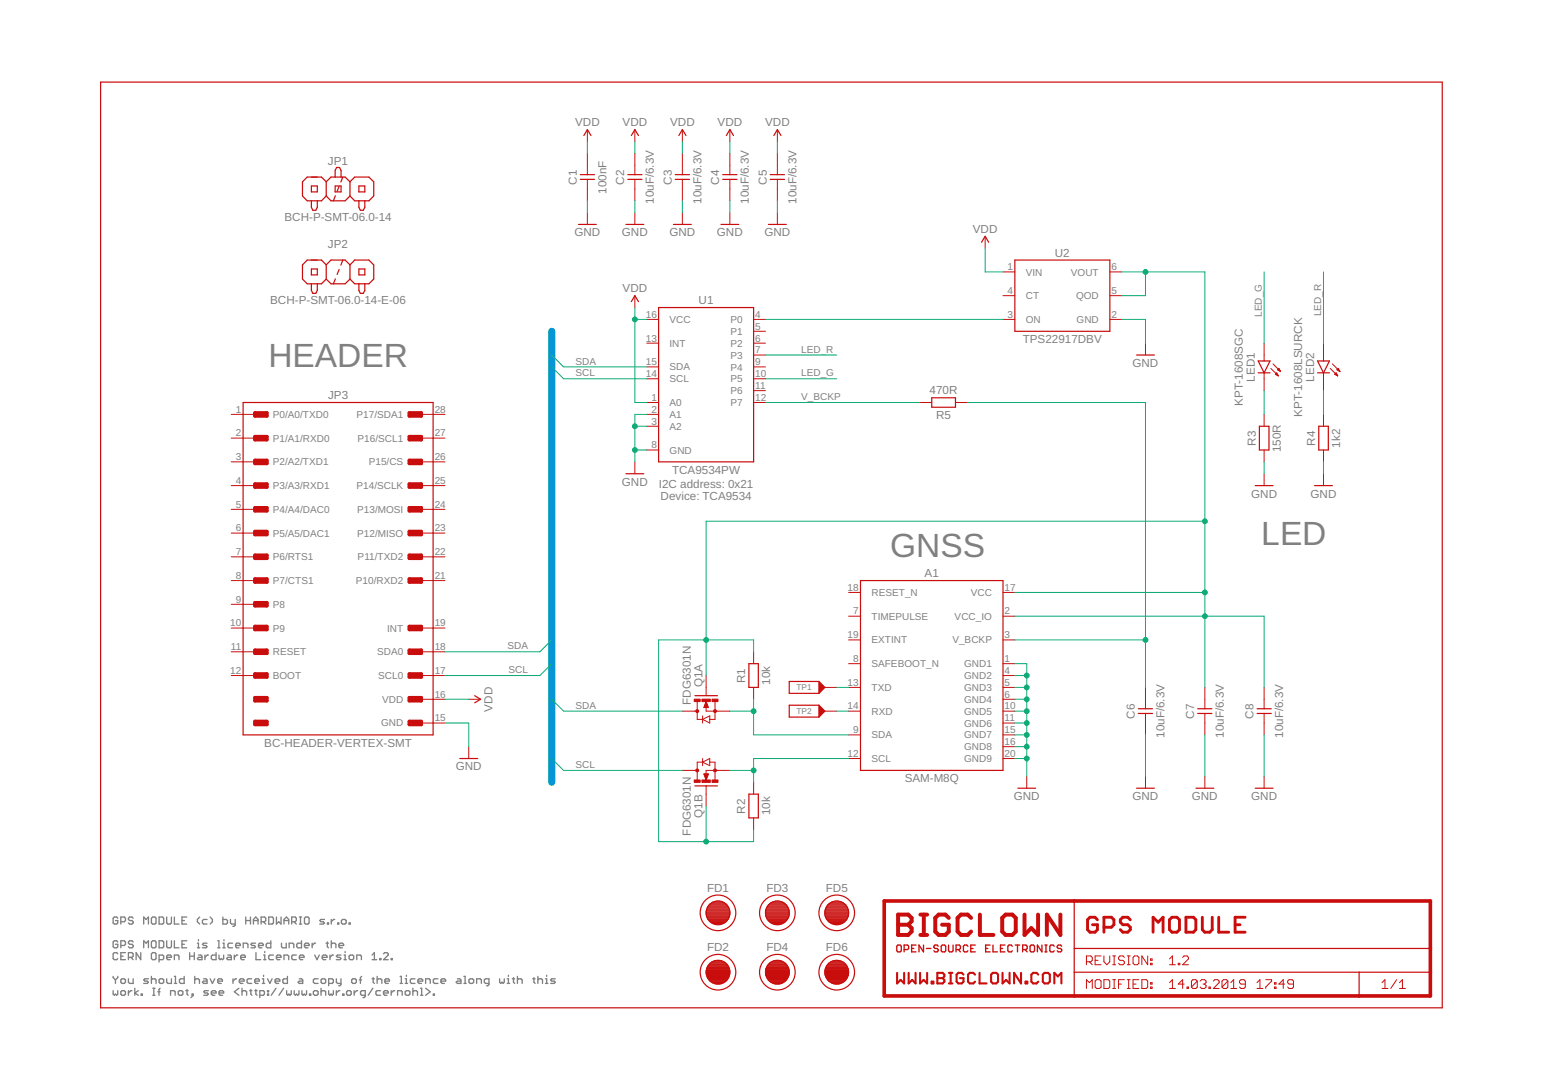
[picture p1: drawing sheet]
<svg xmlns="http://www.w3.org/2000/svg" width="297mm" height="210mm" viewBox="0 0 297 210" stroke-linecap="round" stroke-linejoin="round" font-family="sans-serif">
<g fill="none" stroke="#808080" stroke-width=".25">
<path d="M22.7 176.8l-.2-.2h-.5l-.2 .2v.9l.2 .2h.5l.2-.2v-.4h-.5M23.3 177.5h.6l.3-.2v-.5l-.3-.2h-.6v1.3M25.6 176.8l-.2-.2h-.4l-.3 .2v.3l.3 .2h.4l.2 .2v.2l-.2 .2h-.4l-.3-.2M27.7 177.9v-1.3l.4 .5 .5-.5v1.3M29.4 176.6h.4l.2 .2v.9l-.2 .2h-.4l-.3-.2v-.9zM30.6 176.6h.7l.2 .2v.9l-.2 .2h-.7zM32.1 176.6v1.1l.2 .2h.5l.2-.2v-1.1M33.6 176.6v1.3h.9M35 177.3h.5M35.9 176.6h-.9v1.3h.9M38.4 176.6l-.4 .5v.4l.4 .4M39.9 177.1h-.7l-.2 .2v.4l.2 .2h.7"/>
<path d="M40.4 176.6l.5 .5v.4l-.5 .4M42.9 176.6v1.3h.7l.2-.2v-.4l-.2-.2h-.7M44.4 177.1v.6l.2 .2h.7M45.3 177.1v1.1l-.3 .2h-.2M47.3 177.3h.9M47.3 176.6v1.3M48.2 176.6v1.3M48.8 177.3h.9M48.8 177.9v-.8l.4-.5 .5 .5v.8M50.3 177.5h.6l.3-.2v-.5l-.3-.2h-.6v1.3M50.7 177.5l.5 .4M51.7 176.6h.7l.2 .2v.9l-.2 .2h-.7z"/>
<path d="M53.2 176.6v1.3l.5-.4 .4 .4v-1.3M54.7 177.3h.9M54.7 177.9v-.8l.4-.5 .5 .5v.8M56.2 177.5h.6l.2-.2v-.5l-.2-.2h-.6v1.3M56.6 177.5l.4 .4M57.6 176.6h.5M57.6 177.9h.5M57.8 176.6v1.3M58.8 176.6h.5l.2 .2v.9l-.2 .2h-.5l-.2-.2v-.9zM62.5 177.1h-.7l-.2 .2 .2 .2h.4l.3 .2-.3 .2h-.6M63 177.7h.2v.2h-.2zM63.8 177.1v.8"/>
<path d="M64.4 177.1h-.2l-.4 .4M65 177.7h.2v.2h-.2zM65.7 177.3l.3-.2h.4l.2 .2v.4l-.2 .2h-.4l-.3-.2zM67.2 177.7h.2v.2h-.2zM21.8 188v.3l.4 .4M21.8 190.8v.6l.2 .3 .2-.3 .3 .3 .2-.3v-.6M22.2 188.7v.7M22.7 181.4l-.2-.2h-.5l-.2 .2v.9l.2 .2h.5l.2-.2v-.5h-.5M22.7 183.7l-.2-.2h-.5l-.2 .2v.9l.2 .2h.5l.2-.2M22.7 188v.3l-.5 .4M23.3 182.1h.6l.3-.3v-.4l-.3-.2h-.6v1.3M23.3 188.7l.2-.2h.4l.3 .2v.4l-.3 .3h-.4l-.2-.3z"/>
<path d="M23.3 184.1h.4M23.5 190.8h.4l.3 .2v.4l-.3 .3h-.4l-.2-.3v-.4zM24.2 183.5h-.9v1.3h.9M24.7 184.4h.7l.2-.3v-.4l-.2-.2h-.7v1.3M24.7 188.5v.6l.3 .3h.6v-.9M24.7 190.8v.9M25.2 184.4l.4 .4M25.4 190.8h-.2l-.5 .4M25.6 181.4l-.2-.2h-.4l-.3 .2v.2l.3 .2h.4l.2 .3v.2l-.2 .2h-.4l-.3-.2M26 190.3v1.4M26.6 190.8l-.6 .4 .6 .5M27.1 183.5v1.3l-.9-1.3v1.3"/>
<path d="M27.2 191.4h.2v.3h-.2zM27.7 182.5v-1.3l.4 .4 .5-.4v1.3M28.6 188.5h-.7l-.2 .2 .2 .2h.4l.3 .2-.3 .3h-.6M29.1 188v1.4M29.1 188.7l.3-.2h.4l.2 .2v.7M29.4 181.2h.4l.2 .2v.9l-.2 .2h-.4l-.3-.2v-.9zM29.4 183.5h.4l.2 .2v.9l-.2 .2h-.4l-.3-.2v-.9zM29.4 191.7h.4M29.4 190.3h.4M29.6 190.3v1.4M30.4 191h.4M30.6 181.2h.7l.2 .2v.9l-.2 .2h-.7z"/>
<path d="M30.6 184.8h.7l.2-.2v-.5l-.2-.2h-.7v1.4M30.8 190.3l-.2 .2v1.2M30.8 188.5h.5l.2 .2v.4l-.2 .3h-.5l-.2-.3v-.4zM32.1 181.2v1.1l.2 .2h.5l.2-.2v-1.1M32.1 184.4h.9v-.3l-.2-.2h-.5l-.2 .2v.5l.2 .2h.5M32.1 188.5v.6l.2 .3h.7v-.9M32.8 191.7v-.9h.7l.2 .2v.7M33.6 181.2v1.3h.9M33.6 184.8v-.9h.6l.3 .2v.7M33.6 189.4h.4M33.6 188h.2v1.4M34.5 190.8h.5l.2 .2v.4l-.2 .3h-.5l-.2-.3v-.4z"/>
<path d="M35 181.8h.5M35.5 188v1.4h-.7l-.3-.3v-.4l.3-.2h.7M35.8 190.8h.4M35.9 181.2h-.9v1.3h.9M36 190.5v.9l.2 .3M36.5 184.1h.9M36.5 183.5v1.3M37 191.4h.2v.3h-.2zM37.2 191.7l-.4 .4M37.4 183.5v1.3M37.5 188.7l.2-.2h.5l.2 .2v.7M37.5 188v1.4"/>
<path d="M38 182.5h.4M38 181.6h.2v.9M38.2 181v.2M38.2 183.9h.5l.2 .2v.7h-.7l-.2-.2 .2-.2h.7M39.2 188.5h.4l.3 .2v.7h-.7l-.2-.3 .2-.2h.7M39.5 183.9v.9M39.9 181.6h-.7l-.2 .2 .2 .3h.4l.3 .2-.3 .2h-.6M40.1 190.8h-.7l-.2 .2 .2 .2h.5l.2 .2-.2 .3h-.7M40.1 183.9h-.2l-.4 .5M40.4 188.5l.5 .9 .4-.9M40.7 191.2h.9v-.2l-.2-.2h-.5l-.2 .2v.4l.2 .3h.5M41.6 183.5v1.3h-.7l-.2-.2v-.5l.2-.2h.7"/>
<path d="M41.9 181.2h.2v1.3M41.9 182.5h.5M41.9 188.9h.9v-.2l-.2-.2h-.5l-.2 .2v.4l.2 .3h.5M42.2 183.9v.7l.2 .2 .2-.2 .2 .2 .3-.2v-.7M42.2 191.2h.9v-.2l-.3-.2h-.4l-.2 .2v.4l.2 .3h.4M42.9 182.5h.4M42.9 181.6h.2v.9M43.1 181v.2M43.9 183.9h.4l.2 .2v.7h-.6l-.3-.2 .3-.2h.6M44.8 181.6h-.7l-.2 .2v.5l.2 .2h.7M44.9 188.5v.9M45.1 183.9v.9"/>
<path d="M45.4 182.1h.8v-.3l-.2-.2h-.4l-.2 .2v.5l.2 .2h.4M45.5 188.5h-.2l-.4 .4M45.8 183.9h-.2l-.5 .5M46 190.3l-.9 .7 .9 .7M46.1 188.9h.9v-.2l-.2-.2h-.5l-.2 .2v.4l.2 .3h.5M46.3 184.4h.9v-.3l-.2-.2h-.4l-.3 .2v.5l.3 .2h.4M46.6 191l.2-.2h.4l.3 .2v.7M46.6 190.3v1.4M46.8 182.5v-.9h.7l.2 .2v.7M48 190.8h.5M48.3 190.5v.9l.2 .3M48.5 188.5h-.7l-.2 .2v.4l.2 .3h.7"/>
<path d="M49 188.9h.9v-.2l-.2-.2h-.4l-.3 .2v.4l.3 .3h.4M49 190.8h.5M49.2 181.6h-.7l-.2 .2 .2 .3h.5l.2 .2-.2 .2h-.7M49.3 190.5v.9l.2 .3M49.3 183.5v1.3h.9M49.8 182.1h.9v-.3l-.3-.2h-.4l-.2 .2v.5l.2 .2h.4M50 191.7h.7l.2-.3v-.4l-.2-.2h-.7v1.3M50.5 189.4h.4M50.5 188.5h.2v.9M50.7 187.8v.2M50.8 184.8h.4M50.8 183.9h.2v.9"/>
<path d="M51 183.2v.3M51.5 188.5l.4 .9 .5-.9M51.5 191.4h.2v.3h-.2zM51.5 190.8h.2v.2h-.2zM52.1 181.2v1.3h-.6l-.3-.2v-.5l.3-.2h.6M52.6 183.9h-.6l-.3 .2v.5l.3 .2h.6M53 188.9h.9v-.2l-.3-.2h-.4l-.2 .2v.4l.2 .3h.4M53.1 190.3l-.9 1.4M53.2 184.4h.9v-.3l-.2-.2h-.5l-.2 .2v.5l.2 .2h.5M54.2 181.6v.7l.2 .2h.7v-.9M54.6 190.3l-.9 1.4M54.7 184.8v-.9h.7l.2 .2v.7"/>
<path d="M55.2 190.8v.6l.2 .3 .2-.3 .2 .3 .3-.3v-.6M55.3 188v1.4h-.6l-.3-.3v-.4l.3-.2h.6M55.7 182.5v-.9h.6l.3 .2v.7M56.6 190.8v.6l.3 .3 .2-.3 .2 .3 .3-.3v-.6M57 183.9h-.6l-.2 .2v.5l.2 .2h.6M57.6 188.5h.5l.2 .2v.7h-.7l-.2-.3 .2-.2h.7M57.6 184.4h.9v-.3l-.2-.2h-.5l-.2 .2v.5l.2 .2h.5M58 181.2v1.3h-.6l-.3-.2v-.5l.3-.2h.6M58.1 190.8v.6l.2 .3 .3-.3 .2 .3 .2-.3v-.6M58.6 182.1h.9v-.3l-.2-.2h-.5l-.2 .2v.5l.2 .2h.5M59.6 191.4h.2v.3h-.2zM60.1 181.6v.9"/>
<path d="M60.3 191l.3-.2h.4l.2 .2v.4l-.2 .3h-.4l-.3-.3zM60.6 183.9l.4 .9 .5-.9M60.7 181.6h-.2l-.4 .5M61.2 188.5h-.6l-.3 .2v.4l.3 .3h.6M61.8 188.7l.2-.2h.5l.2 .2v.4l-.2 .3h-.5l-.2-.3zM61.8 191l.2-.2h.5l.2 .2v.7M61.8 190.3v1.4M62 184.4h.9v-.3l-.2-.2h-.4l-.3 .2v.5l.3 .2h.4M62.8 181.6h.4M63 181.4v.9l.2 .2M63.3 189.4h.6l.3-.3v-.4l-.3-.2h-.6v1.3M63.3 190.8v.6l.2 .3 .2-.3 .2 .3 .3-.3v-.6"/>
<path d="M63.5 183.9v.9M63.8 181.2v1.3M63.8 181.8l.2-.2h.4l.3 .2v.7M64.2 183.9h-.2l-.5 .5M64.7 188.5v.6l.3 .3h.6M64.7 190.8v.9M65.2 182.1h.9v-.3l-.2-.2h-.4l-.3 .2v.5l.3 .2h.4M65.4 190.8h-.2l-.5 .4M65.6 183.9h-.6l-.3 .2 .3 .3h.4l.2 .2-.2 .2h-.7M65.6 188.5v1.1l-.2 .2h-.2M66 191.4h.2v.3h-.2zM66.2 184.8h.5"/>
<path d="M66.2 183.9h.2v.9M66.4 183.2v.3M66.7 191l.2-.2h.5l.2 .2v.4l-.2 .3h-.5l-.2-.3zM67.2 184.1l.2-.2h.5l.2 .2v.5l-.2 .2h-.5l-.2-.2zM67.7 188.7l.2-.2h.5l.2 .2v.4l-.2 .3h-.5l-.2-.3zM68.2 190.8v.9M68.7 184.8v-.9h.6l.3 .2v.7M68.9 190.8h-.3l-.4 .4M69.2 188.7h.4M69.6 188l-.2 .3v1.1M70.3 191.7h-.7l-.2-.3v-.4l.2-.2h.7v1.1l-.4 .2M71.6 184.8h.9"/>
<path d="M71.6 183.9l.5-.4v1.3M71.6 188.5h.5M71.8 190.3l-.9 1.4M71.8 188.3v.8l.3 .3M72.6 188.7l.2-.2h.5l.2 .2v.7M72.6 188v1.4M73.1 184.6h.2v.2h-.2zM73.3 190.8h-.7l-.2 .2v.4l.2 .3h.7M73.8 183.7l.3-.2h.4l.2 .2v.2l-.9 .9h.9M73.8 191.2h.9v-.2l-.2-.2h-.4l-.3 .2v.4l.3 .3h.4M74.1 188.9h.9v-.2l-.2-.2h-.5l-.2 .2v.4l.2 .3h.5M75.3 184.6h.2v.2h-.2z"/>
<path d="M75.3 190.8v.9M76 190.8h-.2l-.5 .4M76.5 191.7v-.9h.7l.2 .2v.7M77 189.4h.5M77 188h.3v1.4M78 189.4h.5M78 188.5h.2v.9M78 191l.2-.2h.5l.2 .2v.4l-.2 .3h-.5l-.2-.3zM78.2 187.8v.2M79.5 191l.2-.2h.5l.2 .2v.7M79.5 190.3v1.4M79.9 188.5h-.7l-.2 .2v.4l.2 .3h.7"/>
<path d="M80.5 188.9h.9v-.2l-.3-.2h-.4l-.2 .2v.4l.2 .3h.4M81 191.7h.4M81 190.3h.2v1.4M81.9 189.4v-.9h.7l.2 .2v.7M81.9 190.3l.9 .7-.9 .7M83.4 191.4h.2v.3h-.2zM84.3 188.5h-.7l-.2 .2v.4l.2 .3h.7M84.9 188.9h.9v-.2l-.2-.2h-.5l-.2 .2v.4l.2 .3h.5M88.1 188.5h.4l.2 .2v.7h-.6l-.3-.3 .3-.2h.6M89.3 189.4h.4M89.3 188h.2v1.4M90.3 188.7l.2-.2h.5l.2 .2v.4l-.2 .3h-.5l-.2-.3z"/>
<path d="M91.8 189.4v-.9h.6l.3 .2v.7M94.1 189.4h-.6l-.3-.3v-.4l.3-.2h.6v1.1l-.4 .2M96.2 188.5v.6l.2 .3 .2-.3 .3 .3 .2-.3v-.6M97.6 189.4h.5M97.6 188.5h.3v.9M97.9 187.8v.2M98.6 188.5h.5M98.8 188.3v.8l.3 .3M99.6 188.7l.2-.2h.5l.2 .2v.7M99.6 188v1.4M102.6 188.5h.4M102.8 188.3v.8l.2 .3"/>
<path d="M103.5 188.7l.3-.2h.4l.2 .2v.7M103.5 188v1.4M105 189.4h.5M105 188.5h.2v.9M105.2 187.8v.2M106.9 188.5h-.7l-.2 .2 .2 .2h.5l.2 .2-.2 .3h-.7"/>
</g>
<g fill="none" stroke="#c90d0c" stroke-width=".7">
<path d="M49.1 79.5h2.3v.6h-2.3zM78.8 79.5h2.3v.6h-2.3zM49.1 84.1h2.3v.6h-2.3zM49.1 88.7h2.3v.5h-2.3zM49.1 93.2h2.3v.6h-2.3zM49.1 97.8h2.3v.6h-2.3zM78.8 84.1h2.3v.6h-2.3zM78.8 88.7h2.3v.5h-2.3zM78.8 93.2h2.3v.6h-2.3zM78.8 97.8h2.3v.6h-2.3zM49.1 102.4h2.3v.5h-2.3zM49.1 106.9h2.3v.6h-2.3z"/>
<path d="M49.1 111.5h2.3v.6h-2.3zM49.1 116.1h2.3v.5h-2.3zM78.8 102.4h2.3v.5h-2.3zM78.8 106.9h2.3v.6h-2.3zM78.8 111.5h2.3v.6h-2.3zM49.1 120.6h2.3v.6h-2.3zM49.1 125.2h2.3v.6h-2.3zM49.1 129.8h2.3v.6h-2.3zM49.1 134.4h2.3v.5h-2.3zM49.1 138.9h2.3v.6h-2.3zM78.8 120.6h2.3v.6h-2.3zM78.8 125.2h2.3v.6h-2.3z"/>
<path d="M78.8 129.8h2.3v.6h-2.3zM78.8 134.4h2.3v.5h-2.3zM78.8 138.9h2.3v.6h-2.3zM170.2 173.5h105.2v18.3h-105.2z"/>
</g>
<g fill="none" stroke="#c90d0c" stroke-width=".23">
<path d="M19.4 15.8h258.2v178.3h-258.2zM59.9 35.8h1.2v1.2h-1.2zM59.9 38.7v1.2l.3 .6h.6l.3-.6v-1.2M62.8 35l-.9-.9h-2.8l-.9 .9v2.7l.9 1h2.8l.9-1M62.8 35l.9-.9h2.7l1 .9M62.8 37.7l.9 1h2.7l1-1M62.8 35v2.7M64.5 34.1v-1.3l.3-.5h.6l.3 .5v1.3M64.5 35.8h1.2v1.2h-1.2zM64.6 37.7l-.4 1M65.3 35.9l-.4 1M66 34.1l-.4 1"/>
<path d="M67.4 35l.9-.9h2.7l.9 .9v2.7l-.9 1h-2.7l-.9-1M67.4 35v2.7M69.1 35.8h1.1v1.2h-1.1zM69.1 38.7v1.2l.3 .6h.5l.3-.6v-1.2M111.7 34.5h2.7M111.7 33.6h2.7M112.4 26.1l.7-1.1 .7 1.1M120.9 34.5h2.7M120.9 33.6h2.7M121.5 26.1l.7-1.1 .7 1.1M130 34.5h2.7M130 33.6h2.7"/>
<path d="M130.7 26.1l.7-1.1 .7 1.1M139.1 34.5h2.8M139.1 33.6h2.8M139.8 26.1l.7-1.1 .7 1.1M148.3 34.5h2.7M148.3 33.6h2.7M149 26.1l.6-1.1 .7 1.1M59.9 51.8h1.2v1.1h-1.2zM59.9 54.7v1.2l.3 .6h.6l.3-.6v-1.2M62.8 51l-.9-.9h-2.8l-.9 .9v2.7l.9 1h2.8l.9-1M62.8 51l.9-.9h2.7l1 .9M62.8 51v2.7"/>
<path d="M62.8 53.7l.9 1h2.7l1-1M64.6 53.7l-.4 1M65.3 51.9l-.4 1M66 50.1l-.4 1M67.4 51l.9-.9h2.7l.9 .9v2.7l-.9 1h-2.7l-.9-1M67.4 51v2.7M69.1 51.8h1.1v1.1h-1.1zM69.1 54.7v1.2l.3 .6h.5l.3-.6v-1.2M111.4 43.2h3.4M120.5 43.2h3.4M121.5 58.1l.7-1.2 .7 1.2M126.8 59.2h18.3v29.7h-18.3z"/>
<path d="M129.6 43.2h3.5M138.8 43.2h3.4M147.9 43.2h3.5M189 46.7l.7-1.2 .6 1.2M195.4 50.1h18.3v13.7h-18.3zM46.8 77.5h36.6v64h-36.6zM179.4 76.6h4.5v1.8h-4.5zM218.8 68.4h3.4M242.2 69.5h2.3l-1.1 2.3zM242.2 71.8h2.3M253.6 71.8h2.3M253.6 69.5h2.3l-1.1 2.3z"/>
<path d="M120.5 91.2h3.4M241.6 93.5h3.5M242.4 82.1h1.9v4.6h-1.9zM253.1 93.5h3.4M253.9 82.1h1.8v4.6h-1.8zM165.7 111.8h27.4v36.6h-27.4zM91.4 134l1.1 .7-1.1 .6M133.8 134h4.3M144.2 127.8h1.8v4.6h-1.8zM157.6 131.2l1.2 1.2-1.2 1.1M157.6 131.2h-5.7v2.3h5.7M157.6 135.8h-5.7v2.3h5.7"/>
<path d="M157.6 131.2v2.3M157.6 135.8v2.3M157.6 135.8l1.2 1.1-1.2 1.2M157.8 131.4v1.9M157.8 136v1.9M157.9 131.6v1.6M157.9 136.1v1.6M158 131.7v1.4M158 136.2v1.4M158.1 131.8v1.1M158.1 136.4v1.1M158.2 131.9v.9"/>
<path d="M158.2 136.5v.9M158.3 132v.7M158.3 136.6v.7M158.5 132.1v.5M158.5 136.7v.5M158.6 132.2v.3M158.6 136.8v.3M219.1 137.4h2.8M219.1 136.5h2.8M230.6 137.4h2.7M230.6 136.5h2.7M242 137.4h2.7"/>
<path d="M242 136.5h2.7M88.5 146.1h3.4M133.8 151.3h4.3M144.2 152.9h1.8v4.6h-1.8zM195.9 151.8h3.5M218.8 151.8h3.4M230.2 151.8h3.5M241.6 151.8h3.5M135.9 175.9h4.6M136 176h4.5M136 175.7h4.5M136 175.5h4.5"/>
<path d="M136 175.5v.9M136 176.2h4.5M136 175.3h4.4M136 176.4h4.4M136 176.4l.3 .6M136.1 175.1h4.3M136.1 176.6h4.2M136.1 174.9h4.2M136.1 174.8l-.1 .7M136.2 176.8h4.1M136.2 174.7h4M136.3 177h3.8"/>
<path d="M136.3 177a2.31 2.31 0 0 0 3.8 0M136.4 174.5h3.7M136.4 177.2h3.6M136.5 174.3h3.4M136.6 177.4h3.2M136.7 174.1h3M136.7 174.1l-.6 .7M136.9 177.6h2.7M137 173.9h2.5M137 173.9a2.31 2.31 0 0 1 2.5 0M137 173.9l-.3 .2M137.2 177.8h2.1"/>
<path d="M137.4 173.7h1.7M137.7 178h1M139.5 173.9l.5 .4M140 174.3l.5 1.2M140.4 176.4l-.3 .6M140.5 175.5l-.1 .9M147.4 175.9h4.5M147.4 176h4.5M147.4 175.7h4.5M147.4 175.5h4.5M147.4 175.5v.9M147.4 176.2h4.5"/>
<path d="M147.4 175.3h4.5M147.4 176.4l.3 .6M147.5 176.4h4.3M147.5 175.1h4.3M147.5 176.6h4.3M147.6 174.9h4.1M147.6 174.8l-.2 .7M147.6 176.8h4.1M147.7 174.7h3.9M147.7 177h3.9M147.7 177a2.31 2.31 0 0 0 3.9 0M147.8 174.5h3.7"/>
<path d="M147.9 177.2h3.5M147.9 174.3h3.5M148.1 177.4h3.1M148.1 174.1h3.1M148.1 174.1l-.5 .7M148.3 177.6h2.7M148.4 173.9h2.5M148.4 173.9a2.27 2.27 0 0 1 2.5 0M148.4 173.9l-.3 .2M148.6 177.8h2.1M148.8 173.7h1.7M149.1 178h1.1"/>
<path d="M150.9 173.9l.3 .2M151.2 174.1l.5 .7M151.7 174.8l.2 .7M151.8 176.4l-.2 .6M151.9 175.5l-.1 .9M158.8 175.9h4.6M158.8 175.5l.1 .9M158.8 176h4.5M158.8 175.7h4.6M158.8 175.5h4.5M158.8 176.2h4.5M158.9 175.3h4.4"/>
<path d="M158.9 176.4l.3 .6M158.9 176.4h4.4M158.9 175.1h4.3M159 176.6h4.2M159 174.9h4.2M159 176.8h4.1M159.1 174.7h4M159.2 177a2.31 2.31 0 0 0 3.8 0M159.2 177h3.8M159.2 174.5h3.7M159.3 177.2h3.6M159.3 174.3l-.5 1.2"/>
<path d="M159.4 174.3h3.4M159.5 177.4h3.2M159.6 174.1l-.3 .2M159.6 174.1h3M159.7 177.6h2.7M159.8 173.9h2.5M159.9 173.9a2.27 2.27 0 0 1 2.7 .2M159.9 173.9l-.3 .2M160 177.8h2.1M160.2 173.7h1.7M160.6 178h1M162.6 174.1l.2 .2"/>
<path d="M162.8 174.3l.4 .5M163.2 174.8l.1 .7M163.3 176.4l-.3 .6M163.3 175.5v.9M206.8 173.5v18.3M135.9 187.3h4.6M136 187.5h4.5M136 187.1h4.5M136 187.7h4.5M136 186.9h4.5M136 187.9h4.4M136 186.7h4.4"/>
<path d="M136.1 186.5h4.3M136.1 188h4.2M136.1 186.3h4.2M136.2 188.3h4.1M136.2 186.1h4M136.3 188.4a2.28 2.28 0 0 0 3.8 0M136.3 188.4h3.8M136.4 185.9h3.7M136.4 188.6h3.6M136.5 185.7h3.4M136.6 188.8h3.2M136.7 185.5a2.3 2.3 0 0 0-.4 2.9"/>
<path d="M136.7 185.5h3M136.8 189h2.8M137 185.3a2.3 2.3 0 0 1 2.7 .2M137 185.3l-.3 .2M137 185.3h2.4M137.2 189.2h2.1M137.4 185.1h1.7M137.6 189.4h1.2M139.7 185.5a2.31 2.31 0 0 1 .7 2.4M140.4 187.9l-.3 .5M147.4 187.3h4.5M147.4 187.5h4.5"/>
<path d="M147.4 187.1h4.5M147.4 186.9h4.5M147.4 187.7h4.5M147.4 186.7h4.5M147.4 187.9h4.4M147.4 187.9l.3 .5M147.5 186.5h4.3M147.5 188h4.3M147.6 186.3h4.1M147.6 188.3h4.1M147.7 186.1h3.9M147.7 188.4a2.28 2.28 0 0 0 3.9 0"/>
<path d="M147.7 188.4h3.9M147.8 185.9h3.7M147.9 188.6h3.5M148 185.7h3.3M148 188.8h3.3M148.1 185.5h3.1M148.1 185.5a2.31 2.31 0 0 0-.7 2.4M148.3 189h2.7M148.4 185.3h2.5M148.4 185.3a2.27 2.27 0 0 1 2.5 0M148.4 185.3l-.3 .2M148.6 189.2h2.1"/>
<path d="M148.8 185.1h1.7M149.1 189.4h1.1M150.9 185.3l.3 .2M151.2 185.5a2.31 2.31 0 0 1 .6 2.4M151.8 187.9l-.2 .5M158.8 187.3h4.6M158.8 187.5h4.5M158.8 187.1h4.5M158.8 186.9h4.5M158.8 187.7h4.5M158.9 186.7h4.4M158.9 187.9h4.4"/>
<path d="M158.9 187.9l.3 .5M158.9 186.5h4.3M159 188h4.2M159 186.3h4.2M159 188.3h4.1M159.1 186.1h3.9M159.2 188.4h3.8M159.2 188.4a2.28 2.28 0 0 0 3.8 0M159.2 185.9h3.7M159.3 188.6h3.6M159.4 185.7h3.4M159.5 188.8h3.2"/>
<path d="M159.6 185.5h3M159.6 185.5a2.31 2.31 0 0 0-.7 2.4M159.7 189h2.8M159.9 185.3h2.4M159.9 185.3a2.27 2.27 0 0 1 2.4 0M159.9 185.3l-.3 .2M160 189.2h2.2M160.2 185.1h1.7M160.5 189.4h1.1M162.3 185.3l.3 .2M162.6 185.5a2.31 2.31 0 0 1 .7 2.4M163.3 187.9l-.3 .5"/>
<path d="M206.8 182.6h68.6M206.8 187.2h68.6M261.6 187.2v4.6"/>
<circle cx="138.2" cy="175.8" r="3.4"/>
<circle cx="149.6" cy="175.8" r="3.4"/>
<circle cx="161.1" cy="175.8" r="3.4"/>
<circle cx="138.2" cy="187.2" r="3.4"/>
<circle cx="149.6" cy="187.2" r="3.4"/>
<circle cx="161.1" cy="187.2" r="3.4"/>
</g>
<g fill="none" stroke="#c90d0c" stroke-width=".19">
<path d="M113.1 25v2.2M113.1 29.5v4.1M113.1 34.5v4.2M122.2 25v2.2M122.2 29.5v4.1M122.2 34.5v4.2M131.4 25v2.2M131.4 29.5v4.1M131.4 34.5v4.2M140.5 25v2.2M140.5 29.5v4.1M140.5 34.5v4.2"/>
<path d="M149.6 25v2.2M149.6 29.5v4.1M149.6 34.5v4.2M113.1 41v2.2M122.2 41v2.2M122.2 56.9v2.3M131.4 41v2.2M140.5 41v2.2M149.6 41v2.2M189.7 45.5v2.3M193.1 52.4h2.3M193.1 56.9h2.3"/>
<path d="M213.7 52.4h2.2M213.7 56.9h2.2M44.5 79.8h4.6M81.1 79.8h4.6M124.5 61.5h2.3M124.5 79.8h2.3M124.5 77.5h2.3M124.5 66.1h2.3M124.5 70.7h2.3M124.5 72.9h2.3M145.1 61.5h2.3M145.1 77.5h2.3"/>
<path d="M145.1 63.8h2.3M145.1 66.1h2.3M145.1 68.4h2.3M145.1 70.7h2.3M145.1 72.9h2.3M145.1 75.2h2.3M177.1 77.5h2.3M183.9 77.5h2.3M193.1 61.5h2.3M213.7 61.5h2.2M220.5 66.1v2.3M243.4 66.1v3.4"/>
<path d="M243.4 71.8v3.4M243.4 79.8v2.3M244.6 71l1.5 1.4M245.1 70.1l1.4 1.4M245.6 72l-.1 .1 .6 .3M245.6 72l.5 .4M245.7 71.9l.1-.1 .3 .6M245.7 71.9l-.1 .1M245.7 71.9l.4 .5M245.9 71.2l.3-.2 .3 .5zM246 71.2l.5 .3M246.1 71l.4 .5"/>
<path d="M254.8 66.1v3.4M254.8 71.8v3.4M254.8 79.8v2.3M256.1 71l1.4 1.4M256.5 70.1l1.4 1.4M257 72l-.1 .1 .6 .3M257 72l.5 .4M257.2 71.9v-.1l.3 .6M257.2 71.9l-.2 .1M257.2 71.9l.3 .5M257.4 71.2l.2-.2 .3 .5zM257.4 71.2l.5 .3"/>
<path d="M257.6 71l.3 .5M44.5 84.4h4.6M44.5 88.9h4.6M44.5 93.5h4.6M44.5 98.1h4.6M81.1 84.4h4.6M81.1 88.9h4.6M81.1 93.5h4.6M81.1 98.1h4.6M122.2 88.9v2.3M124.5 82.1h2.3M124.5 86.7h2.3"/>
<path d="M243.4 86.7v2.2M243.4 91.2v2.3M254.8 86.7v2.2M254.8 91.2v2.3M44.5 102.7h4.6M44.5 107.2h4.6M44.5 111.8h4.6M44.5 116.4h4.6M81.1 102.7h4.6M81.1 107.2h4.6M81.1 111.8h4.6M163.4 114.1h2.3"/>
<path d="M163.4 118.7h2.3M193.1 114.1h2.3M193.1 118.7h2.3M44.5 120.9h4.6M44.5 130.1h4.6M44.5 125.5h4.6M81.1 120.9h4.6M81.1 139.2h4.6M81.1 134.7h4.6M81.1 130.1h4.6M81.1 125.5h4.6M90.2 134.7h2.3"/>
<path d="M131.4 136.9h2.8M134.2 135.1v3.4h1.1M135.3 138.5l1.3-.6v1.3zM135.3 137.9v1.3M135.9 135.1v1.8h4.6M135.9 130.1v3.9M135.9 135.1l.5 1.1h-.9zM135.9 135.1l-.1 1.1M135.9 135.1l-.2 1.1M135.9 135.1l-.3 1.1M135.9 135.1l.2 1.1M135.9 135.1l.3 1.1"/>
<path d="M135.9 135.1l.4 1.1M137.6 135.1v3.4h-1M145.1 125.5v2.3M145.1 132.4v2.3M158.8 136.9h2.3M158.8 132.4h2.3M163.4 136.9h2.3M163.4 132.4h2.3M163.4 127.8h2.3M163.4 123.2h2.3M193.1 136.9h2.3M193.1 139.2h2.3"/>
<path d="M193.1 134.7h2.3M193.1 130.1h2.3M193.1 132.4h2.3M193.1 127.8h2.3M193.1 123.2h2.3M220.5 132.4v4.1M220.5 137.4v4.1M231.9 132.4v4.1M231.9 137.4v4.1M243.4 132.4v4.1M243.4 137.4v4.1M90.2 143.8v2.3"/>
<path d="M131.4 148.4h2.8M135.3 146.8h-1.1v3.4M135.3 146.8l1.3-.7v1.3zM135.3 146.1v1.3M135.5 149.1h.9l-.5 1.1zM135.6 149.1l.3 1.1M135.7 149.1l.2 1.1M135.8 149.1l.1 1.1M135.9 151.3v3.9M136.1 149.1l-.2 1.1M136.2 149.1l-.3 1.1M136.3 149.1l-.4 1.1"/>
<path d="M136.6 146.8h1v3.4M140.5 148.4h-4.6v1.8M145.1 150.6v2.3M145.1 157.5v2.3M163.4 141.5h2.3M163.4 146.1h2.3M193.1 141.5h2.3M193.1 143.8h2.3M193.1 146.1h2.3M197.7 149.5v2.3M220.5 149.5v2.3M231.9 149.5v2.3"/>
<path d="M243.4 149.5v2.3M209.1 185.2h.9l.3-.3v-.5l-.3-.3h-.9v1.7M209.1 190.4v-1.7l.6 .5 .6-.5v1.7M209.7 185.2l.6 .6M210.8 188.9l.3-.2h.6l.3 .2v1.2l-.3 .3h-.6l-.3-.3zM210.8 184.9h.6M212 184.1h-1.2v1.7h1.2M212.5 184.1v1.1l.6 .6 .5-.6v-1.1M212.5 188.7h.9l.2 .2v1.2l-.2 .3h-.9zM214.2 184.1h.6M214.2 185.8h.6M214.2 188.7h.6"/>
<path d="M214.2 190.4h.6M214.5 184.1v1.7M214.5 188.7v1.7M215.3 189.5h.6M216.5 184.4l-.3-.3h-.6l-.3 .3v.3l.3 .2h.6l.3 .3v.3l-.3 .3h-.6l-.3-.3M216.5 188.7h-1.2v1.7M217 184.1h.6M217 185.8h.6M217 188.7h.6M217 190.4h.6M217.3 184.1v1.7M217.3 188.7v1.7"/>
<path d="M218.1 189.5h.6M218.4 184.1h.6l.2 .3v1.1l-.2 .3h-.6l-.3-.3v-1.1zM219.2 188.7h-1.1v1.7h1.1M219.8 188.7h.9l.2 .2v1.2l-.2 .3h-.9zM220.9 184.1v1.7l-1.1-1.7v1.7M221.5 185.5h.3v.3h-.3zM221.5 184.7h.3v.2h-.3zM221.5 189.2h.3v.3h-.3zM221.5 190.1h.3v.3h-.3zM225.1 185.8h1.2M225.1 190.4h1.2M225.1 189.2l.6-.5v1.7"/>
<path d="M225.1 184.7l.6-.6v1.7M226.8 185.5h.3v.3h-.3zM227.7 184.4l.2-.3h.6l.3 .3v.3l-1.1 1.1h1.1M228 189.5h-1.2l.9-.8v1.7M228.5 190.1h.3v.3h-.3zM230.5 188.9l-.3-.2h-.6l-.2 .2v1.2M230.5 188.9v1.2l-.3 .3h-.6l-.2-.3M230.5 188.9l-1.1 1.2M231 188.9l.3-.2h.6l.3 .2v.3l-.3 .3M231.6 189.5h.3M231.9 189.5l.3 .3v.3l-.3 .3h-.6l-.3-.3M232.7 190.1h.3v.3h-.3z"/>
<path d="M233.6 188.9l.2-.2h.6l.3 .2v.3l-1.1 1.2h1.1M236.4 188.9l-.3-.2h-.6l-.3 .2v1.2M236.4 188.9v1.2l-.3 .3h-.6l-.3-.3M236.4 188.9l-1.2 1.2M236.9 190.4h1.2M236.9 189.2l.6-.5v1.7M239.7 189.5h-.8l-.3-.3v-.3l.3-.2h.6l.2 .2v1.2l-.2 .3h-.6l-.3-.3M242 190.4h1.1M242 189.2l.5-.5v1.7M243.7 188.7h1.1v.2l-1.1 1.2v.3M245.3 190.1h.3v.3h-.3zM245.3 189.2h.3v.3h-.3z"/>
<path d="M247.3 189.5h-1.1l.8-.8v1.7M249 189.5h-.8l-.3-.3v-.3l.3-.2h.5l.3 .2v1.2l-.3 .3h-.5l-.3-.3M266 190.4h1.2M266 189.2l.6-.5v1.7M268.9 188.7l-1.2 1.7M269.4 190.4h1.2M269.4 189.2l.6-.5v1.7"/>
</g>
<path d="M172.9 176.1h1.9l.7 .7v.6l-.7 .7 .7 .6v.7l-.7 .6h-1.9zM172.9 178.1h1.9M177.2 176.1h1.3M177.8 176.1v3.9M182.6 176.8l-.6-.7h-1.3l-.7 .7v2.6l.7 .6h1.3l.6-.6v-1.3h-1.2M186.9 176.8l-.6-.7h-1.3l-.7 .7v2.6l.7 .6h1.3l.6-.6M188.6 176.1v3.9h2.6M192.9 176.8l.7-.7h1.3l.6 .7v2.6l-.6 .6h-1.3l-.7-.6zM197.2 176.1v3.9l1.3-1.3 1.3 1.3v-3.9M204.1 176.1v3.9l-2.6-3.9v3.9M177.2 180h1.3" fill="none" stroke="#c90d0c" stroke-width=".76"/>
<g fill="none" stroke="#c90d0c" stroke-width=".25">
<path d="M172.8 182h.5l.2 .2v.9l-.2 .2h-.5l-.2-.2v-.9zM174.1 182.9h.6l.2-.3v-.4l-.2-.2h-.6v1.3M175.5 182.6h.4M176.3 182h-.8v1.3h.8M177.8 182v1.3l-.9-1.3v1.3M178.3 182.6h.9M180.6 182.2l-.2-.2h-.4l-.2 .4 .2 .2h.4l.2 .3v.2l-.2 .2h-.4l-.2-.2M181.4 182h.4l.3 .2v.9l-.3 .2h-.4l-.2-.2v-.9zM182.6 182v1.1l.2 .2h.5l.2-.2v-1.1M184 182.9h.7l.2-.3v-.4l-.2-.2h-.7v1.3M184.5 182.9l.4 .4M186.3 182.2l-.2-.2h-.4l-.2 .2v.9l.2 .2h.4l.2-.2"/>
<path d="M186.9 182.6h.4M187.7 182h-.8v1.3h.8M189.7 182.6h.5M190.6 182h-.9v1.3h.9M191.2 182v1.3h.8M192.6 182.6h.4M193.5 182h-.9v1.3h.9M194.9 182.2l-.2-.2h-.5l-.2 .2v.9l.2 .2h.5l.2-.2M195.4 182h.9M195.9 182v1.3M196.9 182.9h.6l.2-.3v-.4l-.2-.2h-.6v1.3M197.3 182.9l.4 .4"/>
<path d="M198.5 182h.4l.3 .2v.9l-.3 .2h-.4l-.2-.2v-.9zM200.6 182v1.3l-.9-1.3v1.3M201.1 182h.5M201.1 183.3h.5M201.4 182v1.3M202.9 182.2l-.2-.2h-.4l-.2 .2v.9l.2 .2h.4l.2-.2M204.4 182.2l-.2-.2h-.5l-.2 .4 .2 .2h.5l.2 .3v.2l-.2 .2h-.5l-.2-.2"/>
</g>
<g fill="none" stroke="#c90d0c" stroke-width=".4">
<path d="M172.7 187.3v2.1l.7-.7 .7 .7v-2.1M174.9 187.3v2.1l.7-.7 .7 .7v-2.1M177.1 187.3v2.1l.7-.7 .7 .7v-2.1M179.3 189h.4v.4h-.4zM180.4 187.3h1.1l.3 .4v.3l-.3 .4 .3 .3v.3l-.3 .4h-1.1zM180.4 188.4h1.1M182.7 189.4h.6M182.7 187.3h.6M183 187.3v2.1M185.5 187.7l-.4-.4h-.6l-.4 .4v1.3l.4 .4h.6l.4-.4v-.6h-.7M187.7 187.7l-.3-.4h-.7l-.3 .4v1.3l.3 .4h.7l.3-.4M188.6 187.3v2.1h1.3"/>
<path d="M191.1 187.3h.7l.3 .4v1.3l-.3 .4h-.7l-.3-.4v-1.3zM193 187.3v2.1l.7-.7 .7 .7v-2.1M196.6 187.3v2.1l-1.4-2.1v2.1M197.4 189h.4v.4h-.4zM199.9 187.7l-.4-.4h-.6l-.4 .4v1.3l.4 .4h.6l.4-.4M200.7 187.7l.4-.4h.7l.3 .4v1.3l-.3 .4h-.7l-.4-.4zM203 189.4v-2.1l.6 .7 .7-.7v2.1"/>
</g>
<path d="M211.3 177.1l-.5-.5h-1l-.4 .5v1.9l.4 .5h1l.5-.5v-.9h-1M212.5 178.6h1.5l.4-.5v-1l-.4-.5h-1.5v2.9M217.6 177.1l-.5-.5h-.9l-.5 .5v.5l.5 .5h.9l.5 .5v.4l-.5 .5h-.9l-.5-.5M222 179.5v-2.9l.9 1 1-1v2.9M225.6 176.6h1l.5 .5v1.9l-.5 .5h-1l-.5-.5v-1.9zM228.3 176.6h1.4l.5 .5v1.9l-.5 .5h-1.4zM231.5 176.6v2.4l.4 .5h1l.5-.5v-2.4M234.6 176.6v2.9h1.9M237.8 178.1h.9M239.7 176.6h-1.9v2.9h1.9" fill="none" stroke="#c90d0c" stroke-width=".55"/>
<g fill="#c90d0c" stroke="#c90d0c" stroke-width=".19">
<path d="M137.4 136.7h.5v.4l-.3 .1-.2-.1z" fill-rule="evenodd"/>
<path d="M134 136.7h.4v.4l-.2 .1-.2-.1z" fill-rule="evenodd"/>
<circle cx="137.6" cy="148.4" r=".3"/>
<circle cx="134.2" cy="148.4" r=".3"/>
</g>
<g fill="#c90d0c" stroke="#c90d0c" stroke-width=".19">
<path d="M133.6 134.6h1.2v.5h-1.2z"/>
<path d="M137.1 134.6h1.1v.5h-1.1z"/>
<path d="M135.1 134.6h1.6v.5h-1.6z"/>
<path d="M133.6 150.2h1.2v.5h-1.2z"/>
<path d="M137.1 150.2h1.1v.5h-1.1z"/>
<path d="M135.1 150.2h1.6v.5h-1.6z"/>
</g>
<path d="M106.2 63.8v86.8" fill="none" stroke="#0696d7" stroke-width="1.4"/>
<g fill="none" stroke="#0dab76" stroke-width=".19">
<path d="M113.1 27.2v2.3M113.1 38.7v2.3M122.2 27.2v2.3M122.2 38.7v2.3M131.4 27.2v2.3M131.4 38.7v2.3M140.5 27.2v2.3M140.5 38.7v2.3M149.6 27.2v2.3M149.6 38.7v2.3M122.2 59.2v18.3h2.3M189.7 47.8v4.6h3.4"/>
<path d="M215.9 52.4h16v80M220.5 52.4v4.5h-4.6M243.4 52.4v13.7M254.8 52.4v13.7M106.2 68.4l2.3 2.3h16M106.2 70.7l2.3 2.2h16M122.2 61.5h2.3M124.5 79.8h-2.3v9.1M147.4 61.5h45.7M147.4 77.5h29.7M147.4 72.9h13.7M147.4 68.4h13.7"/>
<path d="M186.2 77.5h34.3v54.9M215.9 61.5h4.6v4.6M243.4 75.2v4.6M254.8 75.2v4.6M122.2 86.7h2.3M122.2 82.1h2.3M243.4 88.9v2.3M254.8 88.9v2.3M195.4 118.7h48v13.7M195.4 114.1h36.5M231.9 100.4h-96v29.7M85.7 139.2h4.5v4.6"/>
<path d="M85.7 134.7h4.5M106.2 134.7l2.3 2.2h22.9M106.2 127.8l-2.3 2.3h-18.2M106.2 123.2l-2.3 2.3h-18.2M140.5 136.9h4.6M145.1 134.7v6.8h18.3M145.1 125.5v-2.3h-18.3v38.9h18.3v-2.3M161.1 136.9h2.3M161.1 132.4h2.3M195.4 127.8h2.3v21.7M195.4 139.2h2.3M195.4 136.9h2.3"/>
<path d="M195.4 134.7h2.3M195.4 132.4h2.3M195.4 130.1h2.3M195.4 123.2h25.1M106.2 146.1l2.3 2.3h22.9M135.9 155.2v6.9M140.5 148.4h4.6M163.4 146.1h-18.3v4.5M195.4 146.1h2.3M195.4 143.8h2.3M195.4 141.5h2.3M220.5 141.5v8"/>
<path d="M231.9 141.5v8M243.4 141.5v8"/>
</g>
<g fill="#0dab76" stroke="#0dab76" stroke-width=".19">
<circle cx="197.7" cy="143.8" r=".47"/>
<circle cx="197.7" cy="141.5" r=".47"/>
<circle cx="197.7" cy="139.2" r=".47"/>
<circle cx="197.7" cy="136.9" r=".47"/>
<circle cx="197.7" cy="134.7" r=".47"/>
<circle cx="197.7" cy="132.4" r=".47"/>
<circle cx="197.7" cy="130.1" r=".47"/>
<circle cx="197.7" cy="146.1" r=".47"/>
<circle cx="122.2" cy="86.7" r=".47"/>
<circle cx="122.2" cy="82.1" r=".47"/>
<circle cx="122.2" cy="61.5" r=".47"/>
<circle cx="135.9" cy="123.2" r=".47"/>
<circle cx="135.9" cy="162.1" r=".47"/>
<circle cx="231.9" cy="114.1" r=".47"/>
<circle cx="231.9" cy="100.4" r=".47"/>
<circle cx="231.9" cy="118.7" r=".47"/>
<circle cx="220.5" cy="52.4" r=".47"/>
<circle cx="145.1" cy="148.4" r=".47"/>
<circle cx="145.1" cy="136.9" r=".47"/>
<circle cx="220.5" cy="123.2" r=".47"/>
</g>
<g font-size="6.5" fill="#808080">
<text x="51.7" y="70.7">HEADER</text>
<text x="171.4" y="107.2">GNSS</text>
<text x="242.8" y="104.9">LED</text>
</g>
<g font-size="2.2" fill="#808080">
<text x="110.7" y="24.3">VDD</text>
<text x="119.9" y="24.3">VDD</text>
<text x="129" y="24.3">VDD</text>
<text x="138.1" y="24.3">VDD</text>
<text x="147.3" y="24.3">VDD</text>
<text x="63.1" y="31.8">JP1</text>
<text x="111" y="35.5" transform="rotate(-90 111 35.5)">C1</text>
<text x="120.2" y="35.5" transform="rotate(-90 120.2 35.5)">C2</text>
<text x="129.3" y="35.5" transform="rotate(-90 129.3 35.5)">C3</text>
<text x="138.5" y="35.5" transform="rotate(-90 138.5 35.5)">C4</text>
<text x="147.6" y="35.5" transform="rotate(-90 147.6 35.5)">C5</text>
<text x="116.7" y="37.3" transform="rotate(-90 116.7 37.3)">100nF</text>
<text x="125.9" y="39.3" transform="rotate(-90 125.9 39.3)">10uF/6.3V</text>
<text x="135" y="39.3" transform="rotate(-90 135 39.3)">10uF/6.3V</text>
<text x="144.2" y="39.3" transform="rotate(-90 144.2 39.3)">10uF/6.3V</text>
<text x="153.3" y="39.3" transform="rotate(-90 153.3 39.3)">10uF/6.3V</text>
<text x="54.8" y="42.6">BCH-P-SMT-06.0-14</text>
<text x="63.1" y="47.8">JP2</text>
<text x="110.6" y="45.5">GND</text>
<text x="119.7" y="45.5">GND</text>
<text x="128.9" y="45.5">GND</text>
<text x="138" y="45.5">GND</text>
<text x="147.2" y="45.5">GND</text>
<text x="187.3" y="44.8">VDD</text>
<text x="203.1" y="49.4">U2</text>
<text x="52" y="58.6">BCH-P-SMT-06.0-14-E-06</text>
<text x="119.9" y="56.3">VDD</text>
<text x="134.5" y="58.5">U1</text>
<text x="196.9" y="66.1">TPS22917DBV</text>
<text x="218" y="70.7">GND</text>
<text x="63.2" y="76.8">JP3</text>
<text x="179" y="75.9">470R</text>
<text x="241.5" y="73.5" transform="rotate(-90 241.5 73.5)">LED1</text>
<text x="253" y="73.5" transform="rotate(-90 253 73.5)">LED2</text>
<text x="180.2" y="80.7">R5</text>
<text x="239.2" y="78.1" transform="rotate(-90 239.2 78.1)">KPT-1608SGC</text>
<text x="250.7" y="80.2" transform="rotate(-90 250.7 80.2)">KPT-1608LSURCK</text>
<text x="241.8" y="85.8" transform="rotate(-90 241.8 85.8)">R3</text>
<text x="246.6" y="87.1" transform="rotate(-90 246.6 87.1)">150R</text>
<text x="253.2" y="85.8" transform="rotate(-90 253.2 85.8)">R4</text>
<text x="258" y="86.2" transform="rotate(-90 258 86.2)">1k2</text>
<text x="119.7" y="93.5">GND</text>
<text x="126.9" y="94">I2C address: 0x21</text>
<text x="129.4" y="91.2">TCA9534PW</text>
<text x="240.9" y="95.8">GND</text>
<text x="252.3" y="95.8">GND</text>
<text x="127.2" y="96.4">Device: TCA9534</text>
<text x="178" y="111.1">A1</text>
<text x="143.5" y="131.5" transform="rotate(-90 143.5 131.5)">R1</text>
<text x="148.3" y="131.9" transform="rotate(-90 148.3 131.9)">10k</text>
<text x="94.8" y="137" transform="rotate(-90 94.8 137)">VDD</text>
<text x="133" y="135.8" transform="rotate(-90 133 135.8)">FDG6301N</text>
<text x="135.3" y="132.3" transform="rotate(-90 135.3 132.3)">Q1A</text>
<text x="50.9" y="143.8">BC-HEADER-VERTEX-SMT</text>
<text x="218.4" y="138.4" transform="rotate(-90 218.4 138.4)">C6</text>
<text x="224.2" y="142.1" transform="rotate(-90 224.2 142.1)">10uF/6.3V</text>
<text x="229.9" y="138.4" transform="rotate(-90 229.9 138.4)">C7</text>
<text x="235.6" y="142.1" transform="rotate(-90 235.6 142.1)">10uF/6.3V</text>
<text x="241.3" y="138.4" transform="rotate(-90 241.3 138.4)">C8</text>
<text x="247" y="142.1" transform="rotate(-90 247 142.1)">10uF/6.3V</text>
<text x="87.7" y="148.4">GND</text>
<text x="174.2" y="150.7">SAM-M8Q</text>
<text x="195.2" y="154.1">GND</text>
<text x="218" y="154.1">GND</text>
<text x="229.4" y="154.1">GND</text>
<text x="240.9" y="154.1">GND</text>
<text x="133" y="160.9" transform="rotate(-90 133 160.9)">FDG6301N</text>
<text x="135.3" y="157.5" transform="rotate(-90 135.3 157.5)">Q1B</text>
<text x="143.5" y="156.7" transform="rotate(-90 143.5 156.7)">R2</text>
<text x="148.3" y="157" transform="rotate(-90 148.3 157)">10k</text>
<text x="136.1" y="171.7">FD1</text>
<text x="147.5" y="171.7">FD3</text>
<text x="159" y="171.7">FD5</text>
<text x="136.1" y="183.1">FD2</text>
<text x="147.5" y="183.1">FD4</text>
<text x="159" y="183.1">FD6</text>
</g>
<g font-size="1.9" fill="#808080">
<text x="194" y="52.1">1</text>
<text x="197.5" y="53.1">VIN</text>
<text x="206.1" y="53.1">VOUT</text>
<text x="214" y="52.1">6</text>
<text x="194" y="56.6">4</text>
<text x="197.5" y="57.6">CT</text>
<text x="207.1" y="57.6">QOD</text>
<text x="214" y="56.6">5</text>
<text x="124.3" y="65.8">13</text>
<text x="124.3" y="61.2">16</text>
<text x="128.9" y="62.2">VCC</text>
<text x="140.6" y="62.2">P0</text>
<text x="140.6" y="64.5">P1</text>
<text x="145.4" y="61.2">4</text>
<text x="145.4" y="63.5">5</text>
<text x="145.4" y="65.8">6</text>
<text x="194" y="61.2">3</text>
<text x="197.5" y="62.2">ON</text>
<text x="207.2" y="62.2">GND</text>
<text x="214" y="61.2">2</text>
<text x="242.9" y="61" transform="rotate(-90 242.9 61)">LED_G</text>
<text x="254.3" y="60.9" transform="rotate(-90 254.3 60.9)">LED_R</text>
<text x="110.8" y="70.2">SDA</text>
<text x="124.3" y="70.3">15</text>
<text x="128.9" y="66.8">INT</text>
<text x="128.9" y="71.3">SDA</text>
<text x="140.6" y="66.8">P2</text>
<text x="140.6" y="69.1">P3</text>
<text x="140.6" y="71.3">P4</text>
<text x="145.4" y="68.1">7</text>
<text x="145.4" y="70.3">9</text>
<text x="154.2" y="67.9">LED_R</text>
<text x="110.8" y="72.5">SCL</text>
<text x="124.3" y="72.6">14</text>
<text x="125.4" y="77.2">1</text>
<text x="128.9" y="73.6">SCL</text>
<text x="140.6" y="73.6">P5</text>
<text x="140.6" y="75.9">P6</text>
<text x="145.4" y="72.6">10</text>
<text x="145.4" y="74.9">11</text>
<text x="145.4" y="77.2">12</text>
<text x="154.2" y="72.5">LED_G</text>
<text x="154.2" y="77.1">V_BCKP</text>
<text x="45.4" y="79.5">1</text>
<text x="52.5" y="80.5">P0/A0/TXD0</text>
<text x="68.6" y="80.5">P17/SDA1</text>
<text x="83.7" y="79.5">28</text>
<text x="125.4" y="79.5">2</text>
<text x="125.4" y="81.8">3</text>
<text x="128.9" y="78.2">A0</text>
<text x="128.9" y="80.5">A1</text>
<text x="128.9" y="82.8">A2</text>
<text x="140.6" y="78.2">P7</text>
<text x="45.4" y="84.1">2</text>
<text x="45.4" y="88.6">3</text>
<text x="52.5" y="85">P1/A1/RXD0</text>
<text x="52.5" y="89.6">P2/A2/TXD1</text>
<text x="68.8" y="85">P16/SCL1</text>
<text x="71" y="89.6">P15/CS</text>
<text x="83.7" y="84.1">27</text>
<text x="83.7" y="88.6">26</text>
<text x="125.4" y="86.3">8</text>
<text x="128.9" y="87.3">GND</text>
<text x="45.4" y="93.2">4</text>
<text x="52.5" y="94.2">P3/A3/RXD1</text>
<text x="68.6" y="94.2">P14/SCLK</text>
<text x="83.7" y="93.2">25</text>
<text x="45.4" y="97.8">5</text>
<text x="52.5" y="98.8">P4/A4/DAC0</text>
<text x="68.8" y="98.8">P13/MOSI</text>
<text x="83.7" y="97.8">24</text>
<text x="45.4" y="102.3">6</text>
<text x="45.4" y="106.9">7</text>
<text x="52.5" y="103.3">P5/A5/DAC1</text>
<text x="52.5" y="107.9">P6/RTS1</text>
<text x="68.8" y="103.3">P12/MISO</text>
<text x="68.8" y="107.9">P11/TXD2</text>
<text x="83.7" y="102.3">23</text>
<text x="83.7" y="106.9">22</text>
<text x="45.4" y="111.5">8</text>
<text x="52.5" y="112.5">P7/CTS1</text>
<text x="68.5" y="112.5">P10/RXD2</text>
<text x="83.7" y="111.5">21</text>
<text x="163.2" y="113.8">18</text>
<text x="193.4" y="113.8">17</text>
<text x="45.4" y="116">9</text>
<text x="52.5" y="117">P8</text>
<text x="164.3" y="118.3">7</text>
<text x="167.8" y="119.3">TIMEPULSE</text>
<text x="167.8" y="114.8">RESET_N</text>
<text x="183.8" y="119.3">VCC_IO</text>
<text x="186.9" y="114.8">VCC</text>
<text x="193.4" y="118.3">2</text>
<text x="44.3" y="120.6">10</text>
<text x="44.5" y="125.2">11</text>
<text x="52.5" y="121.6">P9</text>
<text x="74.5" y="121.6">INT</text>
<text x="83.7" y="120.6">19</text>
<text x="83.7" y="125.2">18</text>
<text x="97.7" y="125.1">SDA</text>
<text x="163.2" y="122.9">19</text>
<text x="167.8" y="123.9">EXTINT</text>
<text x="183.3" y="123.9">V_BCKP</text>
<text x="193.4" y="122.9">3</text>
<text x="44.3" y="129.8">12</text>
<text x="52.5" y="126.2">RESET</text>
<text x="52.5" y="130.8">BOOT</text>
<text x="72.6" y="126.2">SDA0</text>
<text x="72.8" y="130.8">SCL0</text>
<text x="83.7" y="129.8">17</text>
<text x="97.9" y="129.6">SCL</text>
<text x="164.3" y="127.5">8</text>
<text x="167.8" y="128.5">SAFEBOOT_N</text>
<text x="185.6" y="128.5">GND1</text>
<text x="185.6" y="130.8">GND2</text>
<text x="193.4" y="127.5">1</text>
<text x="193.4" y="129.8">4</text>
<text x="73.6" y="135.3">VDD</text>
<text x="83.7" y="134.3">16</text>
<text x="110.8" y="136.5">SDA</text>
<text x="163.2" y="136.6">14</text>
<text x="163.2" y="132">13</text>
<text x="167.8" y="137.6">RXD</text>
<text x="167.8" y="133.1">TXD</text>
<text x="185.6" y="133.1">GND3</text>
<text x="185.6" y="135.3">GND4</text>
<text x="185.6" y="137.6">GND5</text>
<text x="193.4" y="132">5</text>
<text x="193.4" y="134.3">6</text>
<text x="193.4" y="136.6">10</text>
<text x="73.4" y="139.9">GND</text>
<text x="83.7" y="138.9">15</text>
<text x="164.3" y="141.2">9</text>
<text x="167.8" y="142.2">SDA</text>
<text x="185.6" y="139.9">GND6</text>
<text x="185.6" y="142.2">GND7</text>
<text x="193.4" y="138.9">11</text>
<text x="193.4" y="141.2">15</text>
<text x="193.4" y="143.5">16</text>
<text x="110.8" y="147.9">SCL</text>
<text x="163.2" y="145.8">12</text>
<text x="167.8" y="146.8">SCL</text>
<text x="185.6" y="144.5">GND8</text>
<text x="185.6" y="146.8">GND9</text>
<text x="193.4" y="145.8">20</text>
</g>
<g font-size="1.6" fill="#808080">
<text x="153.3" y="132.9">TP1</text>
<text x="153.3" y="137.5">TP2</text>
</g>
</svg>
